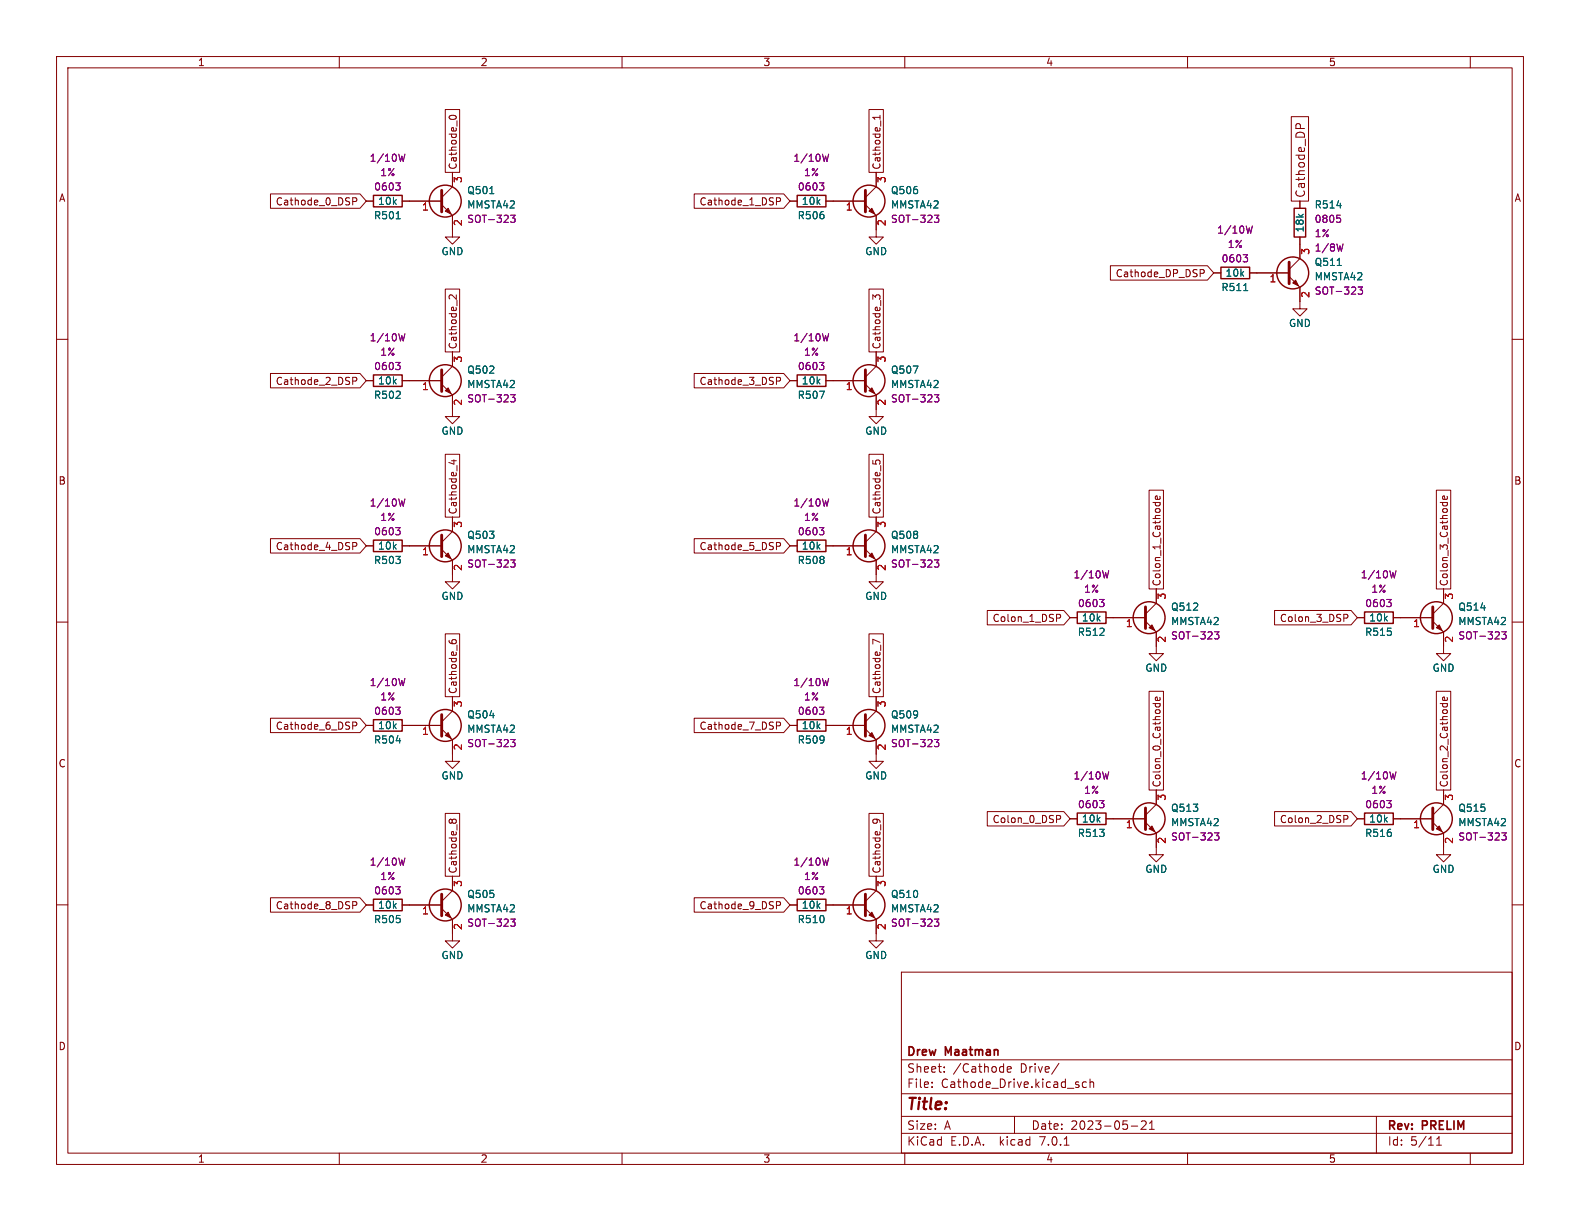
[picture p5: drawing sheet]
<svg xmlns="http://www.w3.org/2000/svg" width="279mm" height="216mm" viewBox="0 0 279 216" stroke-linecap="round" stroke-linejoin="round" font-family="sans-serif">
<g fill="none" stroke="#840000" stroke-width=".18">
<path d="M10 10h259.4v195.9h-259.4zM12 12h255.4v191.9h-255.4zM60 10v2M78.7 19.4h2.6v11.1h-2.6zM110 10v2M153.7 19.4h2.5v11.1h-2.5zM160 10v2M210 10v2M260 10v2M47.8 34.3h15.9l1.1 1.3-1.1 1.2h-15.9zM62.4 35h.5l.2 .2-.1 .4h-.6M64.8 35.6h1.2"/>
<path d="M71.1 35.6h7M78.1 36.2l1.9 1.9v3.8h1.3l-1.3 1.3-1.3-1.3h1.3M79.4 20.8a.68 .68 0 0 1 .7-.4 .68 .68 0 0 1 .6 .4M80 30.5v2.5l-1.9 1.9M122.8 34.3h15.8l1.1 1.3-1.1 1.2h-15.8zM137.3 35h.5l.2 .2-.1 .4h-.6M139.7 35.6h1.3M146 35.6h7M153 36.2l1.9 1.9v3.8h1.3l-1.3 1.3-1.2-1.3h1.2M154.9 30.5v2.5l-1.9 1.9M155.6 20.4v.7M155.6 20.8h-1.3l.4 .3"/>
<path d="M228.3 20.6h3.1v15h-3.1zM229.2 22.7v-.6l.3-.2 .4 .1 .1 .7M229.9 35.6v1.2M10 60h2M78.7 51.1h2.6v11.1h-2.6zM80.7 52.1v.8l-.9-.8-.3 .2-.1 .4M153.7 51.1h2.5v11.1h-2.5zM155.6 52.7v-.3l-.2-.3-.4 .1-.2 .4-.5-.5v.8M196.4 47h17.1l1.1 1.3-1.1 1.2h-17.1zM212.2 47.7h.5l.3 .2-.2 .4h-.6M214.6 48.3h1.3M221 48.3h7"/>
<path d="M228 48.9l1.9 1.9v3.8h1.2l-1.2 1.3-1.3-1.3h1.3M229.9 41.9v3.8l-1.9 1.9M267.4 60h2M47.8 66h15.9l1.1 1.3-1.1 1.3h-15.9zM62.4 66.7h.5l.2 .3-.1 .3-.6 .1M64.8 67.3h1.2M71.1 67.3h7M78.1 67.9l1.9 2v3.8h1.3l-1.3 1.2-1.3-1.2h1.3M80 62.2v2.6l-1.9 1.9M122.8 66h15.8l1.1 1.3-1.1 1.3h-15.8zM137.3 66.7h.5l.2 .3-.1 .3-.6 .1M139.7 67.3h1.3"/>
<path d="M146 67.3h7M153 67.9l1.9 2v3.8h1.3l-1.3 1.2-1.2-1.2h1.2M154.9 62.2v2.6l-1.9 1.9M47.8 95.2h15.9l1.1 1.3-1.1 1.3h-15.9zM62.4 95.9h.5l.2 .3-.1 .3-.6 .1M64.8 96.5h1.2M71.1 96.5h7M78.1 97.2l1.9 1.9v3.8h1.3l-1.3 1.2-1.3-1.2h1.3M78.7 80.3h2.6v11.1h-2.6zM79.8 81.5h.9M80 91.4v2.6l-1.9 1.9M80.3 81.3v.8"/>
<path d="M122.8 95.2h15.8l1.1 1.3-1.1 1.3h-15.8zM137.3 95.9h.5l.2 .3-.1 .3-.6 .1M139.7 96.5h1.3M146 96.5h7M153 97.2l1.9 1.9v3.8h1.3l-1.3 1.2-1.2-1.2h1.2M153.7 80.3h2.5v11.1h-2.5zM154.3 81.4v.6M154.8 81.9v-.3l.3-.3 .5 .2v.4M154.9 91.4v2.6l-1.9 1.9M203.2 86.7h2.5v17.4h-2.5zM203.9 88.8h1.2M204.4 88.8l-.1 .2"/>
<path d="M205.1 87.8v.3l-.1 .2-.6-.1v-.4l.2-.1 .1 .6M205.1 88.8v.2M254 86.7h2.5v17.4h-2.5zM254.7 88.8h1.2M255.2 88.8l-.1 .2M255.9 88.8v.2M255.9 87.8v.3l-.1 .2-.6-.1v-.4l.2-.1 .1 .6M10 110h2M78.7 112.1h2.6v11.1h-2.6zM79.4 113.2l.1 .4M79.9 113.6l.1-.4 .1-.1 .5 .1 .1 .4M153.7 112.1h2.5v11.1h-2.5z"/>
<path d="M155.6 113.6l-1.3-.6v.9M174.6 107.9h13.5l1.1 1.3-1.1 1.3h-13.5zM186.8 108.6h.5l.3 .3-.2 .3-.6 .1M189.2 109.2h1.3M195.6 109.2h7M202.6 109.9l1.9 1.9v3.8h1.2l-1.2 1.2-1.3-1.2h1.3M204.5 104.1v2.6l-1.9 1.9M225.4 107.9h13.5l1.1 1.3-1.1 1.3h-13.5zM237.6 108.6h.5l.3 .3-.2 .3-.6 .1M240 109.2h1.3M246.4 109.2h7M253.4 109.9l1.9 1.9v3.8h1.2l-1.2 1.2-1.3-1.2h1.3"/>
<path d="M255.3 104.1v2.6l-1.9 1.9M267.4 110h2M47.8 127h15.9l1.1 1.3-1.1 1.2h-15.9zM62.4 127.7h.5l.2 .2-.1 .4h-.6M64.8 128.3h1.2M71.1 128.3h7M78.1 128.9l1.9 1.9v3.8h1.3l-1.3 1.3-1.3-1.3h1.3M80 123.2v2.5l-1.9 1.9M122.8 127h15.8l1.1 1.3-1.1 1.2h-15.8zM137.3 127.7h.5l.2 .2-.1 .4h-.6M139.7 128.3h1.3M146 128.3h7"/>
<path d="M153 128.9l1.9 1.9v3.8h1.3l-1.3 1.3-1.2-1.3h1.2M154.9 123.2v2.5l-1.9 1.9M203.2 122.2h2.5v17.5h-2.5zM203.9 124.4h1.2M204.4 124.4l-.1 .1M204.5 139.7v2.5l-1.9 1.9M205.1 124.4v.1M205.1 123.3v.4l-.1 .2-.6-.1v-.5h.2l.1 .6M254 122.2h2.5v17.5h-2.5zM254.7 124.4h1.2M255.2 124.4l-.1 .1M255.3 139.7v2.5l-1.9 1.9"/>
<path d="M255.9 123.3v.4l-.1 .2-.6-.1v-.5h.2l.1 .6M255.9 124.4v.1M10 160h2M47.8 158.7h15.9l1.1 1.3-1.1 1.3h-15.9zM62.4 159.4h.5l.2 .3-.1 .3-.6 .1M78.7 143.8h2.6v11.1h-2.6zM80 145.1l-.3-.3-.3 .3v.2M80 145.1l.2-.3h.2l.2 .2 .1 .3M80 145.1v.2M80 154.9v2.6l-1.9 1.9M122.8 158.7h15.8l1.1 1.3-1.1 1.3h-15.8zM137.3 159.4h.5l.2 .3-.1 .3-.6 .1"/>
<path d="M153.7 143.8h2.5v11.1h-2.5zM154.3 145.3l.2-.4a.84 .84 0 0 1 1.1 .3v.3M154.9 144.8l.2 .2v.3M154.9 154.9v2.6l-1.9 1.9M174.6 143.5h13.5l1.1 1.3-1.1 1.3h-13.5zM186.8 144.2h.5l.3 .2-.2 .4-.6 .1M189.2 144.8h1.3M195.6 144.8h7M202.6 145.4l1.9 1.9v3.8h1.2l-1.2 1.3-1.3-1.3h1.3M225.4 143.5h13.5l1.1 1.3-1.1 1.3h-13.5zM237.6 144.2h.5l.3 .2-.2 .4-.6 .1M240 144.8h1.3"/>
<path d="M246.4 144.8h7M253.4 145.4l1.9 1.9v3.8h1.2l-1.2 1.3-1.3-1.3h1.3M267.4 160h2M64.8 160h1.2M71.1 160h7M78.1 160.7l1.9 1.9v3.8h1.3l-1.3 1.2-1.3-1.2h1.3M139.7 160h1.3M146 160h7M153 160.7l1.9 1.9v3.8h1.3l-1.3 1.2-1.2-1.2h1.2M159.4 171.9h108v32h-108zM159.4 197.4h108M159.4 193.4h108"/>
<path d="M159.4 187.4h108M164.8 192.2v.1M164.8 191.4v.1M167 189.5v.1M167 188.7v.1M178.1 189.1l.7-.1v-.3l-.5-.1-.2 .2 .1 .7h.6M179.4 197.4v3M187.3 188l-1.3 2M190.8 191.9v.3M192.1 191.4l-.4-.1-.3 .3v.4l.1 .2h.6M192.8 191.4l.2-.1 .3 .1 .1 .9M192.8 190.8v1.5"/>
<path d="M200 199.1h1.2M201.8 198.3l.6-.1 .2 .1 .1 .3-.9 1.1h.9M203.3 199.7h.8M203.3 198.6l.4-.4v1.5M243.4 197.4v6.5M60 203.9v2M110 203.9v2M159.4 200.4h108M160 203.9v2M188.2 202.5h.8M210 203.9v2M254 202.5h.9"/>
<path d="M254 201.4l.5-.4v1.5M260 203.9v2"/>
</g>
<g fill="none" stroke="#840000" stroke-width=".51">
<path d="M78.1 33.7v3.8M153 33.7v3.8M228 46.4v3.8M78.1 65.4v3.8M153 65.4v3.8M78.1 94.6v3.8M153 94.6v3.8M202.6 107.3v3.8M253.4 107.3v3.8M78.1 126.4v3.8M153 126.4v3.8M78.1 158.1v3.8"/>
<path d="M153 158.1v3.8M202.6 142.9v3.8M253.4 142.9v3.8"/>
</g>
<g fill="#840000" stroke="#840000" stroke-width=".18">
<path d="M254.5 110.5l.5 1-1-.5z"/>
<path d="M228.6 50l.5-.5 .5 1z"/>
<path d="M78.7 161.8l.5-.5 .6 1z"/>
<path d="M203.2 146.6l.5-.5 .5 1z"/>
<path d="M153.7 69.1l.5-.5 .5 1z"/>
<path d="M153.7 37.3l.5-.5 .5 1z"/>
<path d="M78.7 98.3l.5-.5 .6 1z"/>
<path d="M153.7 98.3l.5-.5 .5 1z"/>
<path d="M153.7 130l.5-.5 .5 1.1z"/>
<path d="M153.7 161.8l.5-.5 .5 1z"/>
<path d="M78.7 130l.5-.5 .6 1.1z"/>
<path d="M254.5 146.1l.5 1-1-.5z"/>
<path d="M203.2 111l.5-.5 .5 1z"/>
<path d="M78.7 69.1l.5-.5 .6 1z"/>
<path d="M78.7 37.3l.5-.5 .6 1z"/>
</g>
<g fill="none" stroke="#840000" stroke-width=".25">
<path d="M66 34.5h5.1v2.1h-5.1zM141 34.5h5v2.1h-5zM228.9 36.8h2v5.1h-2zM215.9 47.2h5.1v2.1h-5.1zM66 66.3h5.1v2h-5.1zM141 66.3h5v2h-5zM66 95.5h5.1v2h-5.1zM141 95.5h5v2h-5zM190.5 108.2h5.1v2h-5.1zM241.3 108.2h5.1v2h-5.1zM66 127.3h5.1v2h-5.1zM141 127.3h5v2h-5z"/>
<path d="M66 159h5.1v2h-5.1zM141 159h5v2h-5zM190.5 143.8h5.1v2h-5.1zM241.3 143.8h5.1v2h-5.1z"/>
<circle cx="78.7" cy="35.6" r="2.82"/>
<circle cx="153.7" cy="35.6" r="2.82"/>
<circle cx="228.6" cy="48.3" r="2.82"/>
<circle cx="78.7" cy="67.3" r="2.82"/>
<circle cx="153.7" cy="67.3" r="2.82"/>
<circle cx="78.7" cy="96.5" r="2.82"/>
<circle cx="153.7" cy="96.5" r="2.82"/>
<circle cx="203.2" cy="109.2" r="2.82"/>
<circle cx="254" cy="109.2" r="2.82"/>
<circle cx="78.7" cy="128.3" r="2.82"/>
<circle cx="153.7" cy="128.3" r="2.82"/>
<circle cx="203.2" cy="144.8" r="2.82"/>
<circle cx="254" cy="144.8" r="2.82"/>
<circle cx="78.7" cy="160" r="2.82"/>
<circle cx="153.7" cy="160" r="2.82"/>
</g>
<g fill="none" stroke="#840084" stroke-width=".18">
<path d="M70 32.3h.8l-.5 .5M70.5 32.8l.3 .3v.3l-.3 .2M71.6 27.3l-.3 1.2-.2-.9-.3 .9M90.3 38.1h.8l-.4 .4 .3 .2v.5l-.2 .1-.5-.1M144.9 32.3h.8l-.4 .5M145.4 32.8l.3 .3v.3l-.3 .2M146.5 27.3l-.3 1.2-.2-.9-.3 .9M165.2 38.1h.8l-.4 .4 .4 .2v.5l-.2 .1-.6-.1M221.5 40l-.3 1.2-.3-.9-.2 .9M236.4 38.1h.6M236.8 38.5l.3 .3v.3l-.3 .2M71.6 59l-.3 1.3-.2-.9-.3 .9"/>
<path d="M146.5 59l-.3 1.3-.2-.9-.3 .9M219.8 45h.8l-.4 .5M220.4 45.5l.2 .3v.3l-.2 .2M237.5 43.1l-.3 1.3-.2-.9M240.2 50.8h.7l-.4 .4 .4 .2v.5l-.2 .1-.5-.1M70 64.1h.8l-.5 .5M70.5 64.6l.3 .2v.3l-.3 .3M90.3 69.8h.8l-.4 .5 .3 .1v.6l-.2 .1-.5-.1M144.9 64.1h.8l-.4 .5M145.4 64.6l.3 .2v.3l-.3 .3M165.2 69.8h.8l-.4 .5 .4 .1v.6l-.2 .1-.6-.1M70 93.3h.8l-.5 .5"/>
<path d="M70.5 93.8l.3 .2v.3l-.3 .3M71.6 88.2l-.3 1.3-.2-.9-.3 .9M90.3 99h.8l-.4 .5 .3 .1v.6l-.2 .1-.5-.1M144.9 93.3h.8l-.4 .5M145.4 93.8l.3 .2v.3l-.3 .3M146.5 88.2l-.3 1.3-.2-.9-.3 .9M165.2 99h.8l-.4 .5 .4 .1v.6l-.2 .1-.6-.1M71.6 120l-.3 1.2-.2-.9-.3 .9M146.5 120l-.3 1.2-.2-.9-.3 .9M194.4 106h.8l-.4 .5M195 106.5l.2 .2v.3l-.2 .3M196.1 100.9l-.3 1.3-.3-.9-.2 .9"/>
<path d="M214.8 111.7h.7l-.4 .5 .4 .1v.6l-.2 .1-.5-.1M245.2 106h.8l-.4 .5M245.8 106.5l.2 .2v.3l-.2 .3M246.9 100.9l-.3 1.3-.3-.9-.2 .9M265.6 111.7h.7l-.4 .5 .4 .1v.6l-.2 .1-.5-.1M70 125h.8l-.5 .5M70.5 125.5l.3 .3v.3l-.3 .2M90.3 130.8h.8l-.4 .4 .3 .2v.5l-.2 .1-.5-.1M144.9 125h.8l-.4 .5M145.4 125.5l.3 .3v.3l-.3 .2M165.2 130.8h.8l-.4 .4 .4 .2v.5l-.2 .1-.6-.1M196.1 136.5l-.3 1.2-.3-.9-.2 .9"/>
<path d="M246.9 136.5l-.3 1.2-.3-.9-.2 .9M70 156.8h.8l-.5 .5M70.5 157.3l.3 .2v.3l-.3 .3M71.6 151.7l-.3 1.3-.2-.9-.3 .9M144.9 156.8h.8l-.4 .5M145.4 157.3l.3 .2v.3l-.3 .3M146.5 151.7l-.3 1.3-.2-.9-.3 .9M194.4 141.6h.8l-.4 .4M195 142l.2 .3v.3l-.2 .2M214.8 147.3h.7l-.4 .5 .4 .1v.5l-.2 .1-.5-.1M245.2 141.6h.8l-.4 .4M245.8 142l.2 .3v.3l-.2 .2"/>
<path d="M265.6 147.3h.7l-.4 .5 .4 .1v.5l-.2 .1-.5-.1M90.3 162.5h.8l-.4 .5 .3 .1v.6l-.2 .1-.5-.1M165.2 162.5h.8l-.4 .5 .4 .1v.6l-.2 .1-.6-.1"/>
</g>
<path d="M70.1 38.7h.7M86.6 34.2h.7M219.9 51.4h.7M236.5 46.9h.7" fill="none" stroke="#006464" stroke-width=".18"/>
<text font-size="2.8" fill="#840000" x="160.4" y="196.7">Title:</text>
<g font-size="2.1" fill="#840000">
<text x="230.9" y="35" transform="rotate(-90 230.9 35)">Cathode_DP</text>
<text x="160.4" y="189.8">Sheet:</text>
<text x="160.4" y="187">Drew</text>
<text x="167.3" y="187">Maatman</text>
<text x="168.6" y="189.8">/Cathode</text>
<text x="180.4" y="189.8">Drive/</text>
<text x="160.4" y="192.5">File:</text>
<text x="166.4" y="192.5">Cathode_Drive.kicad_sch</text>
<text x="160.4" y="202.7">KiCad</text>
<text x="160.4" y="199.9">Size:</text>
<text x="167" y="199.9">A</text>
<text x="168.1" y="202.7">E.D.A.</text>
<text x="176.8" y="202.7">kicad</text>
<text x="182.4" y="199.9">Date:</text>
<text x="183.9" y="202.7">7.0.1</text>
<text x="189.3" y="199.9">2023-05-21</text>
<text x="245.4" y="200.1">Rev:</text>
<text x="245.4" y="202.7">Id:</text>
<text x="249.4" y="202.7">5/11</text>
<text x="251.6" y="200.1">PRELIM</text>
</g>
<g font-size="1.8" fill="#840000">
<text x="35" y="11.8">1</text>
<text x="85" y="11.8">2</text>
<text x="135" y="11.8">3</text>
<text x="185" y="11.8">4</text>
<text x="235" y="11.8">5</text>
<text x="10.4" y="35.8">A</text>
<text x="80.9" y="30" transform="rotate(-90 80.9 30)">Cathode_0</text>
<text x="155.9" y="30" transform="rotate(-90 155.9 30)">Cathode_1</text>
<text x="267.8" y="35.8">A</text>
<text x="48.6" y="36.5">Cathode_0_DSP</text>
<text x="123.6" y="36.5">Cathode_1_DSP</text>
<text x="197.2" y="49.2">Cathode_DP_DSP</text>
<text x="80.9" y="61.8" transform="rotate(-90 80.9 61.8)">Cathode_2</text>
<text x="155.9" y="61.8" transform="rotate(-90 155.9 61.8)">Cathode_3</text>
<text x="48.6" y="68.2">Cathode_2_DSP</text>
<text x="123.6" y="68.2">Cathode_3_DSP</text>
<text x="10.3" y="85.8">B</text>
<text x="267.7" y="85.8">B</text>
<text x="80.9" y="91" transform="rotate(-90 80.9 91)">Cathode_4</text>
<text x="155.9" y="91" transform="rotate(-90 155.9 91)">Cathode_5</text>
<text x="48.6" y="97.4">Cathode_4_DSP</text>
<text x="123.6" y="97.4">Cathode_5_DSP</text>
<text x="205.4" y="103.7" transform="rotate(-90 205.4 103.7)">Colon_1_Cathode</text>
<text x="256.2" y="103.7" transform="rotate(-90 256.2 103.7)">Colon_3_Cathode</text>
<text x="175.4" y="110.1">Colon_1_DSP</text>
<text x="226.2" y="110.1">Colon_3_DSP</text>
<text x="80.9" y="122.7" transform="rotate(-90 80.9 122.7)">Cathode_6</text>
<text x="155.9" y="122.7" transform="rotate(-90 155.9 122.7)">Cathode_7</text>
<text x="48.6" y="129.2">Cathode_6_DSP</text>
<text x="123.6" y="129.2">Cathode_7_DSP</text>
<text x="10.3" y="135.8">C</text>
<text x="267.7" y="135.8">C</text>
<text x="205.4" y="139.2" transform="rotate(-90 205.4 139.2)">Colon_0_Cathode</text>
<text x="256.2" y="139.2" transform="rotate(-90 256.2 139.2)">Colon_2_Cathode</text>
<text x="175.4" y="145.7">Colon_0_DSP</text>
<text x="226.2" y="145.7">Colon_2_DSP</text>
<text x="80.9" y="154.5" transform="rotate(-90 80.9 154.5)">Cathode_8</text>
<text x="155.9" y="154.5" transform="rotate(-90 155.9 154.5)">Cathode_9</text>
<text x="48.6" y="160.9">Cathode_8_DSP</text>
<text x="123.6" y="160.9">Cathode_9_DSP</text>
<text x="10.3" y="185.8">D</text>
<text x="267.7" y="185.8">D</text>
<text x="35" y="205.7">1</text>
<text x="85" y="205.7">2</text>
<text x="135" y="205.7">3</text>
<text x="185" y="205.7">4</text>
<text x="235" y="205.7">5</text>
</g>
<g font-size="1.8" fill="#840084">
<text x="65.3" y="28.8">1/10W</text>
<text x="140.2" y="28.8">1/10W</text>
<text x="66.1" y="33.8">0603</text>
<text x="67.2" y="31.3">1%</text>
<text x="141" y="33.8">0603</text>
<text x="142.1" y="31.3">1%</text>
<text x="82.6" y="39.6">SOT-323</text>
<text x="157.5" y="39.6">SOT-323</text>
<text x="215.2" y="41.5">1/10W</text>
<text x="232.4" y="39.6">0805</text>
<text x="216" y="46.5">0603</text>
<text x="217" y="44">1%</text>
<text x="232.4" y="42.1">1%</text>
<text x="232.4" y="44.6">1/8W</text>
<text x="232.4" y="52.3">SOT-323</text>
<text x="65.3" y="60.5">1/10W</text>
<text x="66.1" y="65.6">0603</text>
<text x="67.2" y="63.1">1%</text>
<text x="140.2" y="60.5">1/10W</text>
<text x="141" y="65.6">0603</text>
<text x="142.1" y="63.1">1%</text>
<text x="82.6" y="71.3">SOT-323</text>
<text x="157.5" y="71.3">SOT-323</text>
<text x="65.3" y="89.7">1/10W</text>
<text x="140.2" y="89.7">1/10W</text>
<text x="66.1" y="94.8">0603</text>
<text x="67.2" y="92.3">1%</text>
<text x="141" y="94.8">0603</text>
<text x="142.1" y="92.3">1%</text>
<text x="82.6" y="100.5">SOT-323</text>
<text x="157.5" y="100.5">SOT-323</text>
<text x="189.8" y="102.4">1/10W</text>
<text x="190.6" y="107.5">0603</text>
<text x="191.6" y="105">1%</text>
<text x="240.6" y="102.4">1/10W</text>
<text x="241.4" y="107.5">0603</text>
<text x="242.4" y="105">1%</text>
<text x="207" y="113.2">SOT-323</text>
<text x="257.8" y="113.2">SOT-323</text>
<text x="65.3" y="121.5">1/10W</text>
<text x="67.2" y="124">1%</text>
<text x="140.2" y="121.5">1/10W</text>
<text x="142.1" y="124">1%</text>
<text x="66.1" y="126.6">0603</text>
<text x="141" y="126.6">0603</text>
<text x="82.6" y="132.3">SOT-323</text>
<text x="157.5" y="132.3">SOT-323</text>
<text x="189.8" y="138">1/10W</text>
<text x="240.6" y="138">1/10W</text>
<text x="190.6" y="143.1">0603</text>
<text x="191.6" y="140.5">1%</text>
<text x="241.4" y="143.1">0603</text>
<text x="242.4" y="140.5">1%</text>
<text x="207" y="148.8">SOT-323</text>
<text x="257.8" y="148.8">SOT-323</text>
<text x="65.3" y="153.2">1/10W</text>
<text x="67.2" y="155.8">1%</text>
<text x="140.2" y="153.2">1/10W</text>
<text x="142.1" y="155.8">1%</text>
<text x="66.1" y="158.3">0603</text>
<text x="141" y="158.3">0603</text>
<text x="82.6" y="164">SOT-323</text>
<text x="157.5" y="164">SOT-323</text>
</g>
<g font-size="1.8" fill="#a90000">
<text x="81.9" y="32.4" transform="rotate(-90 81.9 32.4)">3</text>
<text x="156.8" y="32.4" transform="rotate(-90 156.8 32.4)">3</text>
<text x="74.6" y="37.5">1</text>
<text x="81.9" y="40" transform="rotate(-90 81.9 40)">2</text>
<text x="149.5" y="37.5">1</text>
<text x="156.8" y="40" transform="rotate(-90 156.8 40)">2</text>
<text x="231.8" y="45.1" transform="rotate(-90 231.8 45.1)">3</text>
<text x="224.4" y="50.2">1</text>
<text x="231.8" y="52.7" transform="rotate(-90 231.8 52.7)">2</text>
<text x="81.9" y="64.2" transform="rotate(-90 81.9 64.2)">3</text>
<text x="156.8" y="64.2" transform="rotate(-90 156.8 64.2)">3</text>
<text x="74.6" y="69.2">1</text>
<text x="81.9" y="71.8" transform="rotate(-90 81.9 71.8)">2</text>
<text x="149.5" y="69.2">1</text>
<text x="156.8" y="71.8" transform="rotate(-90 156.8 71.8)">2</text>
<text x="81.9" y="93.4" transform="rotate(-90 81.9 93.4)">3</text>
<text x="156.8" y="93.4" transform="rotate(-90 156.8 93.4)">3</text>
<text x="74.6" y="98.4">1</text>
<text x="81.9" y="101" transform="rotate(-90 81.9 101)">2</text>
<text x="149.5" y="98.4">1</text>
<text x="156.8" y="101" transform="rotate(-90 156.8 101)">2</text>
<text x="206.4" y="106.1" transform="rotate(-90 206.4 106.1)">3</text>
<text x="257.2" y="106.1" transform="rotate(-90 257.2 106.1)">3</text>
<text x="199" y="111.1">1</text>
<text x="206.4" y="113.7" transform="rotate(-90 206.4 113.7)">2</text>
<text x="249.8" y="111.1">1</text>
<text x="257.2" y="113.7" transform="rotate(-90 257.2 113.7)">2</text>
<text x="81.9" y="125.1" transform="rotate(-90 81.9 125.1)">3</text>
<text x="156.8" y="125.1" transform="rotate(-90 156.8 125.1)">3</text>
<text x="74.6" y="130.2">1</text>
<text x="149.5" y="130.2">1</text>
<text x="81.9" y="132.7" transform="rotate(-90 81.9 132.7)">2</text>
<text x="156.8" y="132.7" transform="rotate(-90 156.8 132.7)">2</text>
<text x="206.4" y="141.6" transform="rotate(-90 206.4 141.6)">3</text>
<text x="257.2" y="141.6" transform="rotate(-90 257.2 141.6)">3</text>
<text x="199" y="146.7">1</text>
<text x="206.4" y="149.3" transform="rotate(-90 206.4 149.3)">2</text>
<text x="249.8" y="146.7">1</text>
<text x="257.2" y="149.3" transform="rotate(-90 257.2 149.3)">2</text>
<text x="74.6" y="161.9">1</text>
<text x="81.9" y="156.9" transform="rotate(-90 81.9 156.9)">3</text>
<text x="149.5" y="161.9">1</text>
<text x="156.8" y="156.9" transform="rotate(-90 156.8 156.9)">3</text>
<text x="81.9" y="164.5" transform="rotate(-90 81.9 164.5)">2</text>
<text x="156.8" y="164.5" transform="rotate(-90 156.8 164.5)">2</text>
</g>
<g font-size="1.8" fill="#006464">
<text x="82.6" y="34.5">Q501</text>
<text x="157.5" y="34.5">Q506</text>
<text x="66.1" y="38.9">R501</text>
<text x="66.8" y="36.4">10k</text>
<text x="82.6" y="37">MMSTA42</text>
<text x="141" y="38.9">R506</text>
<text x="141.7" y="36.4">10k</text>
<text x="157.5" y="37">MMSTA42</text>
<text x="230.7" y="41.2" transform="rotate(-90 230.7 41.2)">18k</text>
<text x="232.4" y="37">R514</text>
<text x="78" y="45.3">GND</text>
<text x="152.9" y="45.3">GND</text>
<text x="232.4" y="47.2">Q511</text>
<text x="215.9" y="51.6">R511</text>
<text x="216.7" y="49.1">10k</text>
<text x="232.4" y="49.7">MMSTA42</text>
<text x="227.9" y="58">GND</text>
<text x="66.1" y="70.7">R502</text>
<text x="66.8" y="68.1">10k</text>
<text x="82.6" y="66.2">Q502</text>
<text x="82.6" y="68.8">MMSTA42</text>
<text x="141" y="70.7">R507</text>
<text x="141.7" y="68.1">10k</text>
<text x="157.5" y="66.2">Q507</text>
<text x="157.5" y="68.8">MMSTA42</text>
<text x="78" y="77">GND</text>
<text x="152.9" y="77">GND</text>
<text x="82.6" y="95.4">Q503</text>
<text x="157.5" y="95.4">Q508</text>
<text x="66.1" y="99.9">R503</text>
<text x="66.8" y="97.3">10k</text>
<text x="82.6" y="98">MMSTA42</text>
<text x="141" y="99.9">R508</text>
<text x="141.7" y="97.3">10k</text>
<text x="157.5" y="98">MMSTA42</text>
<text x="78" y="106.2">GND</text>
<text x="152.9" y="106.2">GND</text>
<text x="190.5" y="112.6">R512</text>
<text x="191.3" y="110">10k</text>
<text x="207" y="108.1">Q512</text>
<text x="207" y="110.7">MMSTA42</text>
<text x="241.3" y="112.6">R515</text>
<text x="242.1" y="110">10k</text>
<text x="257.8" y="108.1">Q514</text>
<text x="257.8" y="110.7">MMSTA42</text>
<text x="202.5" y="118.9">GND</text>
<text x="253.3" y="118.9">GND</text>
<text x="66.1" y="131.6">R504</text>
<text x="66.8" y="129.1">10k</text>
<text x="82.6" y="127.2">Q504</text>
<text x="82.6" y="129.7">MMSTA42</text>
<text x="141" y="131.6">R509</text>
<text x="141.7" y="129.1">10k</text>
<text x="157.5" y="127.2">Q509</text>
<text x="157.5" y="129.7">MMSTA42</text>
<text x="78" y="138">GND</text>
<text x="152.9" y="138">GND</text>
<text x="207" y="143.7">Q513</text>
<text x="257.8" y="143.7">Q515</text>
<text x="190.5" y="148.1">R513</text>
<text x="191.3" y="145.6">10k</text>
<text x="207" y="146.2">MMSTA42</text>
<text x="241.3" y="148.1">R516</text>
<text x="242.1" y="145.6">10k</text>
<text x="257.8" y="146.2">MMSTA42</text>
<text x="202.5" y="154.5">GND</text>
<text x="253.3" y="154.5">GND</text>
<text x="66.8" y="160.8">10k</text>
<text x="82.6" y="158.9">Q505</text>
<text x="82.6" y="161.5">MMSTA42</text>
<text x="141.7" y="160.8">10k</text>
<text x="157.5" y="158.9">Q510</text>
<text x="157.5" y="161.5">MMSTA42</text>
<text x="66.1" y="163.4">R505</text>
<text x="141" y="163.4">R510</text>
<text x="78" y="169.7">GND</text>
<text x="152.9" y="169.7">GND</text>
</g>
</svg>
